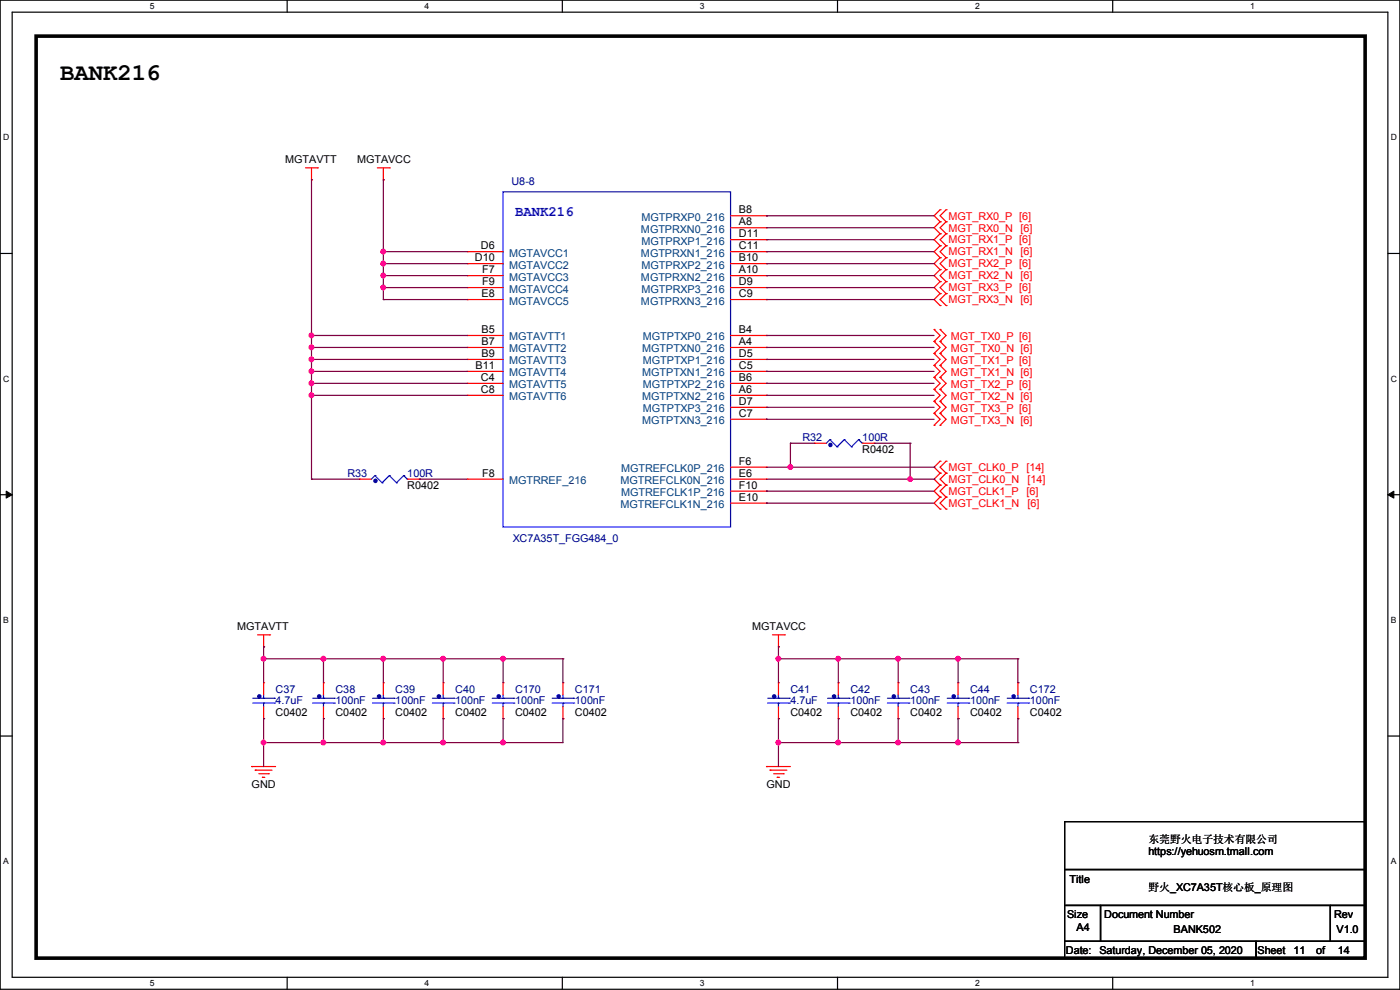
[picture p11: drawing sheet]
<svg xmlns="http://www.w3.org/2000/svg" width="297mm" height="210mm" viewBox="0 0 297 210" stroke-linecap="round" stroke-linejoin="round" font-family="sans-serif">
<path d="M0 0h297v209.8h-297zM2.6 2.6h291.8v204.7h-291.8z" fill="none" stroke="#000" stroke-width=".25"/>
<g fill="#fff">
<path d="M31.7 .3h1v2h-1z"/>
<path d="M31.7 207.6h1v1.9h-1z"/>
</g>
<path d="M60.9 0v2.6M60.9 207.3v2.5" fill="none" stroke="#000" stroke-width=".25"/>
<g fill="#fff">
<path d="M90.1 .3h1v2h-1z"/>
<path d="M90.1 207.6h1v1.9h-1z"/>
</g>
<path d="M119.3 0v2.6M119.3 207.3v2.5" fill="none" stroke="#000" stroke-width=".25"/>
<g fill="#fff">
<path d="M148.5 .3h.9v2h-.9z"/>
<path d="M148.5 207.6h.9v1.9h-.9z"/>
</g>
<path d="M177.7 0v2.6M177.7 207.3v2.5" fill="none" stroke="#000" stroke-width=".25"/>
<g fill="#fff">
<path d="M206.8 .3h1v2h-1z"/>
<path d="M206.8 207.6h1v1.9h-1z"/>
</g>
<path d="M236.1 0v2.6M236.1 207.3v2.5" fill="none" stroke="#000" stroke-width=".25"/>
<g fill="#fff">
<path d="M265.2 .3h1v2h-1z"/>
<path d="M265.2 207.6h1v1.9h-1z"/>
<path d="M.7 28.2h1.2v1.9h-1.2z"/>
<path d="M295.1 28.2h1.2v1.9h-1.2z"/>
<path d="M.7 79.3h1.2v2h-1.2z"/>
<path d="M295.1 79.3h1.2v2h-1.2z"/>
</g>
<path d="M0 53.8h2.6M294.4 53.8h2.6" fill="none" stroke="#000" stroke-width=".25"/>
<g fill="#fff">
<path d="M.7 130.5h1.2v2h-1.2z"/>
<path d="M295.1 130.5h1.1v2h-1.1z"/>
</g>
<path d="M0 104.9h2.6M294.4 104.9h2.6" fill="none" stroke="#000" stroke-width=".25"/>
<path d="M1.3 104.2l1.3 .7-1.3 .8zM294.4 104.9l1.3-.7v1.5z" fill="#000" stroke="#000" stroke-width=".21"/>
<g fill="#fff">
<path d="M.7 181.7h1.2v2h-1.2z"/>
<path d="M295.1 181.7h1.1v2h-1.1z"/>
</g>
<path d="M0 156.1h2.6M294.4 156.1h2.6M225.8 174.3h63.8v10.1h-63.8zM225.8 184.4h63.8v7.7h-63.8zM225.8 192.1h7.7v7.6h-7.7zM225.8 199.7h40.7v3.5h-40.7zM233.5 192.1h48.7v7.6h-48.7zM266.5 199.7h23.1v3.5h-23.1zM282.2 192.1h7.4v7.6h-7.4z" fill="none" stroke="#000" stroke-width=".25"/>
<path d="M7.7 7.7h281.9v195.5h-281.9z" fill="none" stroke="#000" stroke-width=".76"/>
<g fill="none" stroke="#f00" stroke-width=".25">
<path d="M64.8 35.6h2.6M66.1 38.1h.1M66.1 35.6v2.5M67.4 35.6h.1M80.1 35.6h2.5M81.3 38.1h.1M81.3 35.6v2.5M82.6 35.6h.1M99.1 53.4h.1M99.1 55.9h.1M99.1 58.5h.1M99.1 53.4h7.6"/>
<path d="M99.1 55.9h7.6M99.1 58.5h7.6M155 45.8h7.6M155 48.3h7.6M155 50.8h7.6M155 53.4h7.6M155 55.9h7.6M155 58.5h7.6M162.6 45.8h.1M162.6 48.3h.1M162.6 50.8h.1M162.6 53.4h.1"/>
<path d="M162.6 55.9h.1M162.6 58.5h.1M199.4 44.5h.1M199.4 47h.1M199.4 49.6h.1M199.4 52.1h.1M199.4 54.7h.1M199.4 57.2h.1M199.4 59.7h.1M199.4 44.5l-1.2 1.3 1.2 1.2M199.4 47l-1.2 1.3 1.2 1.3M199.4 49.6l-1.2 1.2 1.2 1.3"/>
<path d="M199.4 52.1l-1.2 1.3 1.2 1.3M199.4 54.7l-1.2 1.2 1.2 1.3M199.4 57.2l-1.2 1.3 1.2 1.2M199.4 59.7l-1.2 1.3 1.2 1.3M200.7 47h.1M200.7 44.5h.1M200.7 49.6h.1M200.7 52.1h.1M200.7 54.7h.1M200.7 57.2h.1M200.7 59.7h.1M200.7 44.5l-1.3 1.3 1.3 1.2"/>
<path d="M200.7 47l-1.3 1.3 1.3 1.3M200.7 49.6l-1.3 1.2 1.3 1.3M200.7 52.1l-1.3 1.3 1.3 1.3M200.7 54.7l-1.3 1.2 1.3 1.3M200.7 57.2l-1.3 1.3 1.3 1.2M200.7 59.7l-1.3 1.3 1.3 1.3M99.1 61h.1M99.1 63.5h.1M99.1 71.2h.1M99.1 73.7h.1M99.1 76.2h.1M99.1 78.8h.1"/>
<path d="M99.1 61h7.6M99.1 63.5h7.6M99.1 71.2h7.6M99.1 73.7h7.6M99.1 76.2h7.6M99.1 78.8h7.6M155 61h7.6M155 63.5h7.6M155 71.2h7.6M155 73.7h7.6M155 76.2h7.6M155 78.8h7.6"/>
<path d="M162.6 61h.1M162.6 63.5h.1M162.6 71.2h.1M162.6 73.7h.1M162.6 76.2h.1M162.6 78.8h.1M198.2 69.9h.1M198.2 72.4h.1M198.2 75h.1M198.2 77.5h.1M198.2 69.9l1.2 1.3-1.2 1.2M198.2 72.4l1.2 1.3-1.2 1.3"/>
<path d="M198.2 77.5l1.2 1.3-1.2 1.3M198.2 75l1.2 1.2-1.2 1.3M199.4 69.9h.1M199.4 72.4h.1M199.4 75h.1M199.4 77.5h.1M199.4 62.3h.1M199.4 64.8h.1M199.4 69.9l1.3 1.3-1.3 1.2M199.4 72.4l1.3 1.3-1.3 1.3M199.4 77.5l1.3 1.3-1.3 1.3M199.4 75l1.3 1.2-1.3 1.3"/>
<path d="M199.4 62.3l-1.2 1.2 1.2 1.3M200.7 62.3h.1M200.7 64.8h.1M200.7 62.3l-1.3 1.2 1.3 1.3M99.1 81.3h.1M99.1 83.9h.1M99.1 81.3h7.6M99.1 83.9h7.6M155 81.3h7.6M155 83.9h7.6M155 86.4h7.6M155 88.9h7.6"/>
<path d="M155 99.1h7.6M162.6 81.3h.1M162.6 83.9h.1M162.6 86.4h.1M162.6 88.9h.1M162.6 99.1h.1M172.8 94h.1M172.8 94h2.5M182.9 94h2.6M185.5 94h.1M198.2 80.1h.1M198.2 82.6h.1"/>
<path d="M198.2 85.1h.1M198.2 87.7h.1M198.2 90.2h.1M198.2 80.1l1.2 1.2-1.2 1.3M198.2 85.1l1.2 1.3-1.2 1.3M198.2 82.6l1.2 1.3-1.2 1.2M198.2 87.7l1.2 1.2-1.2 1.3M199.4 80.1h.1M199.4 82.6h.1M199.4 85.1h.1M199.4 87.7h.1M199.4 90.2h.1"/>
<path d="M199.4 97.8h.1M199.4 80.1l1.3 1.2-1.3 1.3M199.4 85.1l1.3 1.3-1.3 1.3M199.4 82.6l1.3 1.3-1.3 1.2M199.4 87.7l1.3 1.2-1.3 1.3M199.4 97.8l-1.2 1.3 1.2 1.3M200.7 97.8h.1M200.7 97.8l-1.3 1.3 1.3 1.3M76.2 101.6h.1M76.2 101.6h2.6M86.4 101.6h2.5M88.9 101.6h.1"/>
<path d="M99.1 101.6h.1M99.1 101.6h7.6M155 101.6h7.6M155 104.2h7.6M155 106.7h7.6M162.6 101.6h.1M162.6 104.2h.1M162.6 106.7h.1M199.4 100.4h.1M199.4 102.9h.1M199.4 105.5h.1M199.4 108h.1"/>
<path d="M199.4 100.4l-1.2 1.2 1.2 1.3M199.4 102.9l-1.2 1.3 1.2 1.3M199.4 105.5l-1.2 1.2 1.2 1.3M200.7 100.4h.1M200.7 102.9h.1M200.7 105.5h.1M200.7 108h.1M200.7 100.4l-1.3 1.2 1.3 1.3M200.7 102.9l-1.3 1.3 1.3 1.3M200.7 105.5l-1.3 1.2 1.3 1.3M54.7 134.7h2.5M55.9 137.2h.1"/>
<path d="M55.9 134.7v2.5M57.2 134.7h.1M163.9 134.7h2.5M165.1 137.2h.1M165.1 134.7v2.5M166.4 134.7h.1M55.9 144.8h.1M55.9 152.4h.1M55.9 144.8v2.6M55.9 149.9v2.5M68.6 144.8h.1M68.6 152.4h.1"/>
<path d="M68.6 144.8v2.6M68.6 149.9v2.5M81.3 144.8h.1M81.3 152.4h.1M81.3 144.8v2.6M81.3 149.9v2.5M94 144.8h.1M94 152.4h.1M94 144.8v2.6M94 149.9v2.5M106.7 144.8h.1M106.7 152.4h.1"/>
<path d="M106.7 144.8v2.6M106.7 149.9v2.5M119.4 144.8h.1M119.4 152.4h.1M119.4 144.8v2.6M119.4 149.9v2.5M165.1 144.8h.1M165.1 152.4h.1M165.1 144.8v2.6M165.1 149.9v2.5M177.8 144.8h.1M177.8 152.4h.1"/>
<path d="M177.8 144.8v2.6M177.8 149.9v2.5M190.5 144.8h.1M190.5 152.4h.1M190.5 144.8v2.6M190.5 149.9v2.5M203.2 144.8h.1M203.2 152.4h.1M203.2 144.8v2.6M203.2 149.9v2.5M215.9 144.8h.1M215.9 152.4h.1"/>
<path d="M215.9 144.8v2.6M215.9 149.9v2.5M53.4 162.6h.1M53.4 162.6h5.1M54.1 163.4h.1M54.1 163.4h3.6M54.9 164.1h2M55.7 164.9h.1M55.7 164.9h.5M56.9 164.1h.1M162.6 162.6h.1M162.6 162.6h5.1"/>
<path d="M163.4 163.4h.1M163.4 163.4h3.5M164.1 164.1h2.1M164.9 164.9h.1M164.9 164.9h.5M166.2 164.1h.1"/>
</g>
<g fill="none" stroke="#00f" stroke-width=".25">
<path d="M106.7 40.7h48.3v71.1h-48.3zM176.1 93.3h.1M176.1 93.3l-.8 .7M176.1 93.3l1.5 1.5M177.6 94.8h.1M179.1 93.3h.1M179.1 93.3l-1.5 1.5M179.1 93.3l1.5 1.5M180.6 94.8h.1M182.2 93.3h.1M182.2 93.3l-1.6 1.5M182.2 93.3l.7 .7"/>
<path d="M182.9 94h.1M79.5 100.9h.1M79.5 100.9l-.7 .7M79.5 100.9l1.6 1.5M81.1 102.4h.1M82.6 100.9h.1M82.6 100.9l-1.5 1.5M82.6 100.9l1.5 1.5M84.1 102.4h.1M85.6 100.9h.1M85.6 100.9l-1.5 1.5M85.6 100.9l.8 .7"/>
<path d="M86.4 101.6h.1M53.6 149.1h4.6M53.6 148.1h4.6M55.9 149.1h.1M55.9 148.1h.1M55.9 147.4v.7M55.9 149.1v.8M58.2 149.1h.1M58.2 148.1h.1M66.3 149.1h4.6M66.3 148.1h4.6M68.6 149.1h.1"/>
<path d="M68.6 148.1h.1M68.6 147.4v.7M68.6 149.1v.8M70.9 149.1h.1M70.9 148.1h.1M79 149.1h4.6M79 148.1h4.6M81.3 149.1h.1M81.3 148.1h.1M81.3 147.4v.7M81.3 149.1v.8M83.6 149.1h.1"/>
<path d="M83.6 148.1h.1M91.7 149.1h4.6M91.7 148.1h4.6M94 149.1h.1M94 148.1h.1M94 147.4v.7M94 149.1v.8M96.3 149.1h.1M96.3 148.1h.1M104.4 149.1h4.6M104.4 148.1h4.6M106.7 149.1h.1"/>
<path d="M106.7 148.1h.1M106.7 147.4v.7M106.7 149.1v.8M109 149.1h.1M109 148.1h.1M117.1 149.1h4.6M117.1 148.1h4.6M119.4 149.1h.1M119.4 148.1h.1M119.4 147.4v.7M119.4 149.1v.8M121.7 149.1h.1"/>
<path d="M121.7 148.1h.1M162.9 149.1h4.5M162.9 148.1h4.5M165.1 149.1h.1M165.1 148.1h.1M165.1 147.4v.7M165.1 149.1v.8M167.4 149.1h.1M167.4 148.1h.1M175.6 149.1h4.5M175.6 148.1h4.5M177.8 149.1h.1"/>
<path d="M177.8 148.1h.1M177.8 147.4v.7M177.8 149.1v.8M180.1 149.1h.1M180.1 148.1h.1M188.3 149.1h4.5M188.3 148.1h4.5M190.5 149.1h.1M190.5 148.1h.1M190.5 147.4v.7M190.5 149.1v.8M192.8 149.1h.1"/>
<path d="M192.8 148.1h.1M201 149.1h4.5M201 148.1h4.5M203.2 149.1h.1M203.2 148.1h.1M203.2 147.4v.7M203.2 149.1v.8M205.5 149.1h.1M205.5 148.1h.1M213.7 149.1h4.5M213.7 148.1h4.5M215.9 149.1h.1"/>
<path d="M215.9 148.1h.1M215.9 147.4v.7M215.9 149.1v.8M218.2 149.1h.1M218.2 148.1h.1"/>
</g>
<g fill="#00f" stroke="#00f" stroke-width=".25">
<circle cx="176.2" cy="94.4" r=".36"/>
<circle cx="67.7" cy="147.7" r=".36"/>
<circle cx="80.4" cy="147.7" r=".36"/>
<circle cx="79.6" cy="102" r=".36"/>
<circle cx="164.2" cy="147.7" r=".36"/>
<circle cx="105.8" cy="147.7" r=".36"/>
<circle cx="176.9" cy="147.7" r=".36"/>
<circle cx="93.1" cy="147.7" r=".36"/>
<circle cx="189.6" cy="147.7" r=".36"/>
<circle cx="118.5" cy="147.7" r=".36"/>
<circle cx="55" cy="147.7" r=".36"/>
<circle cx="202.3" cy="147.7" r=".36"/>
<circle cx="215" cy="147.7" r=".36"/>
</g>
<g fill="none" stroke="#800040" stroke-width=".25">
<path d="M66.1 38.1h.1M66.1 38.1v63.5M81.3 38.1h.1M81.3 38.1v25.4M81.3 58.5h.1M81.3 55.9h.1M81.3 53.4h.1M81.3 53.4h17.8M81.3 55.9h17.8M81.3 58.5h17.8M162.6 45.8h.1M162.6 48.3h.1"/>
<path d="M162.6 50.8h.1M162.6 53.4h.1M162.6 55.9h.1M162.6 58.5h.1M162.6 45.8h35.6M162.6 48.3h35.6M162.6 50.8h35.6M162.6 53.4h35.6M162.6 55.9h35.6M162.6 58.5h35.6M66.1 78.8h.1M66.1 76.2h.1"/>
<path d="M66.1 73.7h.1M66.1 71.2h.1M66.1 71.2h33M66.1 76.2h33M66.1 73.7h33M66.1 78.8h33M81.3 63.5h.1M81.3 61h.1M81.3 61h17.8M81.3 63.5h17.8M162.6 71.2h.1M162.6 76.2h.1"/>
<path d="M162.6 73.7h.1M162.6 78.8h.1M162.6 61h.1M162.6 63.5h.1M162.6 71.2h35.6M162.6 76.2h35.6M162.6 73.7h35.6M162.6 78.8h35.6M162.6 61h35.6M162.6 63.5h35.6M66.1 81.3h.1M66.1 83.9h.1"/>
<path d="M66.1 83.9h33M66.1 81.3h33M162.6 88.9h.1M162.6 86.4h.1M162.6 83.9h.1M162.6 81.3h.1M162.6 88.9h35.6M162.6 86.4h35.6M162.6 83.9h35.6M162.6 81.3h35.6M162.6 99.1h35.6M167.7 99.1h.1"/>
<path d="M167.7 94h.1M167.7 94h5.1M167.7 94v5.1M185.5 94h7.6M193.1 94h.1M193.1 94v7.6M198.2 99.1h.1M66.1 101.6h.1M66.1 101.6h10.1M88.9 101.6h.1M88.9 101.6h10.2M162.6 104.2h.1"/>
<path d="M162.6 106.7h.1M162.6 101.6h35.6M162.6 104.2h35.6M162.6 106.7h35.6M193.1 101.6h.1M198.2 101.6h.1M55.9 137.2h.1M55.9 139.7h.1M55.9 137.2v7.6M55.9 139.7h63.5M68.6 139.7h.1M68.6 139.7v5.1"/>
<path d="M81.3 139.7h.1M81.3 139.7v5.1M94 139.7h.1M94 139.7v5.1M106.7 139.7h.1M106.7 139.7v5.1M119.4 139.7h.1M119.4 139.7v5.1M165.1 137.2h.1M165.1 139.7h.1M165.1 139.7h50.8M165.1 137.2v7.6"/>
<path d="M177.8 139.7h.1M177.8 139.7v5.1M190.5 139.7h.1M190.5 139.7v5.1M203.2 139.7h.1M203.2 139.7v5.1M215.9 139.7h.1M215.9 139.7v5.1M55.9 152.4h.1M55.9 157.5h.1M55.9 152.4v10.2M68.6 152.4h.1"/>
<path d="M68.6 157.5h.1M68.6 152.4v5.1M81.3 152.4h.1M81.3 157.5h.1M81.3 152.4v5.1M94 152.4h.1M94 157.5h.1M94 152.4v5.1M106.7 152.4h.1M106.7 157.5h.1M106.7 152.4v5.1M119.4 152.4h.1"/>
<path d="M119.4 152.4v5.1h-63.5M165.1 152.4h.1M165.1 157.5h.1M165.1 157.5h50.8M165.1 152.4v10.2M177.8 152.4h.1M177.8 157.5h.1M177.8 152.4v5.1M190.5 152.4h.1M190.5 157.5h.1M190.5 152.4v5.1M203.2 152.4h.1"/>
<path d="M203.2 152.4v5.1M215.9 144.8h.1M215.9 157.5h.1M215.9 152.4h.1M215.9 152.4v5.1"/>
</g>
<g fill="#f0f" stroke="#f0f" stroke-width=".25">
<circle cx="193.1" cy="101.6" r=".49"/>
<circle cx="81.3" cy="61" r=".49"/>
<circle cx="81.3" cy="58.4" r=".49"/>
<circle cx="81.3" cy="55.9" r=".49"/>
<circle cx="81.3" cy="53.4" r=".49"/>
<circle cx="66.1" cy="81.3" r=".49"/>
<circle cx="66.1" cy="78.8" r=".49"/>
<circle cx="66.1" cy="76.2" r=".49"/>
<circle cx="66.1" cy="73.7" r=".49"/>
<circle cx="66.1" cy="71.1" r=".49"/>
<circle cx="66.1" cy="83.8" r=".49"/>
<circle cx="55.9" cy="139.7" r=".49"/>
<circle cx="94" cy="139.7" r=".49"/>
<circle cx="81.3" cy="139.7" r=".49"/>
<circle cx="68.6" cy="139.7" r=".49"/>
<circle cx="81.3" cy="157.5" r=".49"/>
<circle cx="68.6" cy="157.5" r=".49"/>
<circle cx="55.9" cy="157.5" r=".49"/>
<circle cx="165.1" cy="139.7" r=".49"/>
<circle cx="203.2" cy="139.7" r=".49"/>
<circle cx="190.5" cy="139.7" r=".49"/>
<circle cx="177.8" cy="139.7" r=".49"/>
<circle cx="203.2" cy="157.5" r=".49"/>
<circle cx="190.5" cy="157.5" r=".49"/>
<circle cx="177.8" cy="157.5" r=".49"/>
<circle cx="165.1" cy="157.5" r=".49"/>
<circle cx="167.7" cy="99.1" r=".49"/>
<circle cx="94" cy="157.5" r=".49"/>
<circle cx="106.7" cy="157.5" r=".49"/>
<circle cx="106.7" cy="139.7" r=".49"/>
</g>
<text font-size="5.1" x="12.7" y="17">BANK216</text>
<text font-size="3" fill="#00f" x="109.3" y="45.8">BANK216</text>
<g font-size="2.3">
<text x="60.5" y="34.6">MGTAVTT</text>
<text x="75.7" y="34.6">MGTAVCC</text>
<text x="156.8" y="45.2">B8</text>
<text x="156.8" y="47.8">A8</text>
<text x="102" y="52.8">D6</text>
<text x="156.8" y="50.3">D11</text>
<text x="156.8" y="52.8">C11</text>
<text x="100.8" y="55.4">D10</text>
<text x="102.3" y="57.9">F7</text>
<text x="156.8" y="55.4">B10</text>
<text x="156.8" y="57.9">A10</text>
<text x="102.2" y="63">E8</text>
<text x="102.3" y="60.5">F9</text>
<text x="156.8" y="60.5">D9</text>
<text x="156.8" y="63">C9</text>
<text x="102.2" y="70.6">B5</text>
<text x="156.8" y="70.6">B4</text>
<text x="102.2" y="73.2">B7</text>
<text x="102.2" y="75.7">B9</text>
<text x="156.8" y="73.2">A4</text>
<text x="156.8" y="75.7">D5</text>
<text x="100.9" y="78.2">B11</text>
<text x="102" y="80.8">C4</text>
<text x="102" y="83.3">C8</text>
<text x="156.8" y="78.2">C5</text>
<text x="156.8" y="80.8">B6</text>
<text x="156.8" y="83.3">A6</text>
<text x="156.8" y="85.9">D7</text>
<text x="156.8" y="88.4">C7</text>
<text x="102.3" y="101.1">F8</text>
<text x="156.8" y="98.6">F6</text>
<text x="156.8" y="101.1">E6</text>
<text x="182.9" y="96.1">R0402</text>
<text x="86.4" y="103.7">R0402</text>
<text x="156.8" y="103.6">F10</text>
<text x="156.8" y="106.2">E10</text>
<text x="50.3" y="133.7">MGTAVTT</text>
<text x="159.6" y="133.7">MGTAVCC</text>
<text x="58.5" y="152">C0402</text>
<text x="71.2" y="152">C0402</text>
<text x="83.9" y="152">C0402</text>
<text x="96.6" y="152">C0402</text>
<text x="109.3" y="152">C0402</text>
<text x="122" y="152">C0402</text>
<text x="167.7" y="152">C0402</text>
<text x="180.4" y="152">C0402</text>
<text x="193.1" y="152">C0402</text>
<text x="205.8" y="152">C0402</text>
<text x="218.5" y="152">C0402</text>
<text x="53.4" y="167.2">GND</text>
<text x="162.6" y="167.2">GND</text>
<text x="243.6" y="178.9">东莞野火电子技术有限公司</text>
<text x="243.6" y="181.4">https://yehuosm.tmall.com</text>
<text x="226.9" y="187.3">Title</text>
<text x="243.6" y="189.1">野火_XC7A35T核心板_原理图</text>
<text x="226.4" y="194.6">Size</text>
<text x="228.4" y="197.4">A4</text>
<text x="234.2" y="194.6">Document Number</text>
<text x="249" y="198">BANK502</text>
<text x="283" y="194.6">Rev</text>
<text x="283.5" y="198">V1.0</text>
<text x="226.1" y="202.3">Date:</text>
<text x="233.2" y="202.3">Saturday, December 05, 2020</text>
<text x="266.8" y="202.3">Sheet</text>
<text x="274.4" y="202.3">11</text>
<text x="279.2" y="202.3">of</text>
<text x="283.8" y="202.3">14</text>
</g>
<g font-size="2.3" fill="#000080">
<text x="108.5" y="39.2">U8-8</text>
<text x="170.2" y="93.6">R32</text>
<text x="182.9" y="93.6">100R</text>
<text x="73.7" y="101.2">R33</text>
<text x="86.4" y="101.2">100R</text>
<text x="108.8" y="114.9">XC7A35T_FGG484_0</text>
<text x="58.5" y="146.9">C37</text>
<text x="58.5" y="149.4">4.7uF</text>
<text x="71.2" y="146.9">C38</text>
<text x="71.2" y="149.4">100nF</text>
<text x="83.9" y="146.9">C39</text>
<text x="83.9" y="149.4">100nF</text>
<text x="96.6" y="146.9">C40</text>
<text x="96.6" y="149.4">100nF</text>
<text x="109.3" y="146.9">C170</text>
<text x="109.3" y="149.4">100nF</text>
<text x="122" y="146.9">C171</text>
<text x="122" y="149.4">100nF</text>
<text x="167.7" y="146.9">C41</text>
<text x="167.7" y="149.4">4.7uF</text>
<text x="180.4" y="146.9">C42</text>
<text x="180.4" y="149.4">100nF</text>
<text x="193.1" y="146.9">C43</text>
<text x="193.1" y="149.4">100nF</text>
<text x="205.8" y="146.9">C44</text>
<text x="205.8" y="149.4">100nF</text>
<text x="218.5" y="146.9">C172</text>
<text x="218.5" y="149.4">100nF</text>
</g>
<g font-size="2.3" fill="#004080">
<text x="136.1" y="46.8">MGTPRXP0_216</text>
<text x="136" y="49.4">MGTPRXN0_216</text>
<text x="136.1" y="51.9">MGTPRXP1_216</text>
<text x="108" y="54.4">MGTAVCC1</text>
<text x="108" y="57">MGTAVCC2</text>
<text x="108" y="59.5">MGTAVCC3</text>
<text x="136" y="54.4">MGTPRXN1_216</text>
<text x="136" y="59.5">MGTPRXN2_216</text>
<text x="136.1" y="57">MGTPRXP2_216</text>
<text x="108" y="62.1">MGTAVCC4</text>
<text x="108" y="64.6">MGTAVCC5</text>
<text x="136" y="64.6">MGTPRXN3_216</text>
<text x="136.1" y="62.1">MGTPRXP3_216</text>
<text x="108" y="72.2">MGTAVTT1</text>
<text x="108" y="74.8">MGTAVTT2</text>
<text x="108" y="77.3">MGTAVTT3</text>
<text x="136.2" y="74.8">MGTPTXN0_216</text>
<text x="136.4" y="72.2">MGTPTXP0_216</text>
<text x="136.4" y="77.3">MGTPTXP1_216</text>
<text x="108" y="79.8">MGTAVTT4</text>
<text x="108" y="82.4">MGTAVTT5</text>
<text x="136.2" y="79.8">MGTPTXN1_216</text>
<text x="136.4" y="82.4">MGTPTXP2_216</text>
<text x="108" y="84.9">MGTAVTT6</text>
<text x="136.2" y="84.9">MGTPTXN2_216</text>
<text x="136.4" y="87.5">MGTPTXP3_216</text>
<text x="136.2" y="90">MGTPTXN3_216</text>
<text x="131.8" y="100.2">MGTREFCLK0P_216</text>
<text x="108" y="102.7">MGTRREF_216</text>
<text x="131.6" y="102.7">MGTREFCLK0N_216</text>
<text x="131.6" y="107.8">MGTREFCLK1N_216</text>
<text x="131.8" y="105.2">MGTREFCLK1P_216</text>
</g>
<g font-size="2.3" fill="#f00">
<text x="201.2" y="46.6">MGT_RX0_P [6]</text>
<text x="201.2" y="49.1">MGT_RX0_N [6]</text>
<text x="201.2" y="51.6">MGT_RX1_P [6]</text>
<text x="201.2" y="54.2">MGT_RX1_N [6]</text>
<text x="201.2" y="56.7">MGT_RX2_P [6]</text>
<text x="201.2" y="59.3">MGT_RX2_N [6]</text>
<text x="201.2" y="61.8">MGT_RX3_P [6]</text>
<text x="201.2" y="64.3">MGT_RX3_N [6]</text>
<text x="201.7" y="72.2">MGT_TX0_P [6]</text>
<text x="201.7" y="74.8">MGT_TX0_N [6]</text>
<text x="201.7" y="77.3">MGT_TX1_P [6]</text>
<text x="201.7" y="82.4">MGT_TX2_P [6]</text>
<text x="201.7" y="79.8">MGT_TX1_N [6]</text>
<text x="201.7" y="87.5">MGT_TX3_P [6]</text>
<text x="201.7" y="84.9">MGT_TX2_N [6]</text>
<text x="201.7" y="90">MGT_TX3_N [6]</text>
<text x="201.2" y="99.9">MGT_CLK0_P</text>
<text x="217.7" y="99.9">[14]</text>
<text x="201.2" y="102.4">MGT_CLK0_N</text>
<text x="201.2" y="105">MGT_CLK1_P</text>
<text x="201.2" y="107.5">MGT_CLK1_N</text>
<text x="217.7" y="105">[6]</text>
<text x="218" y="102.4">[14]</text>
<text x="218" y="107.5">[6]</text>
</g>
<g font-size="1.8">
<text x="31.8" y="1.9">5</text>
<text x="90.1" y="1.9">4</text>
<text x="148.5" y="1.9">3</text>
<text x="206.8" y="1.9">2</text>
<text x="265.2" y="1.9">1</text>
<text x=".7" y="29.8">D</text>
<text x="295.1" y="29.8">D</text>
<text x=".7" y="80.9">C</text>
<text x="295.1" y="80.9">C</text>
<text x=".7" y="132.1">B</text>
<text x="295.1" y="132.1">B</text>
<text x=".7" y="183.3">A</text>
<text x="295.1" y="183.3">A</text>
<text x="31.8" y="209.2">5</text>
<text x="90.1" y="209.2">4</text>
<text x="148.5" y="209.2">3</text>
<text x="206.8" y="209.2">2</text>
<text x="265.2" y="209.2">1</text>
</g>
</svg>
